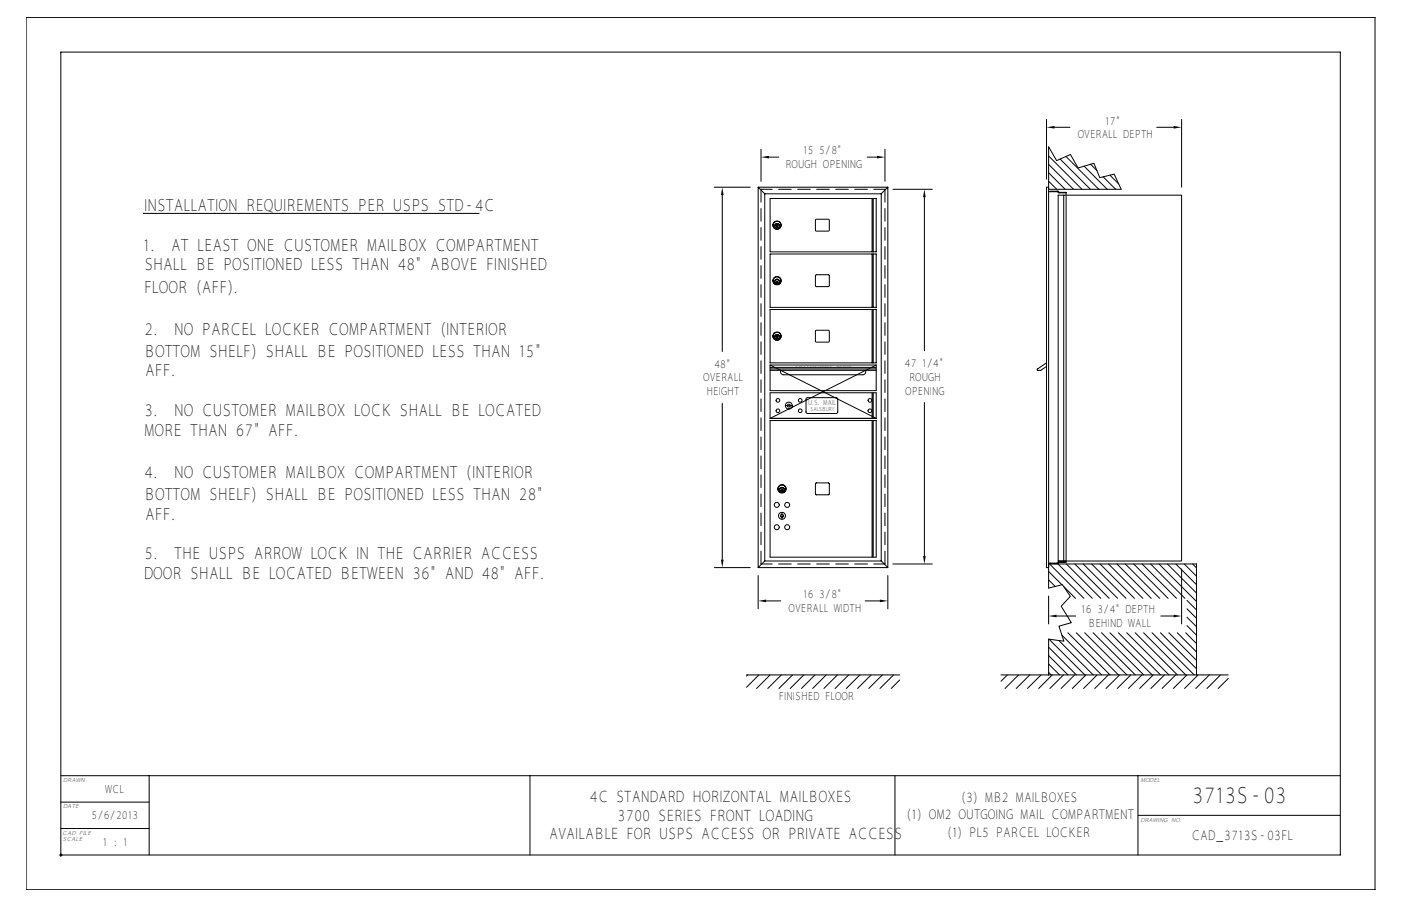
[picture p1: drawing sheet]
<svg xmlns="http://www.w3.org/2000/svg" width="432mm" height="279mm" viewBox="0 0 432 279" stroke-linecap="round" stroke-linejoin="round" font-family="sans-serif">
<g fill="none" stroke="#000" stroke-width=".31">
<path d="M8.1 5.4h415.7v269h-415.7zM322.5 36.8v18.5M325 39.3h4.8M356.5 39.3h5.2M364.2 36.8v20.9M220.2 57.7h11M233.7 57.7h39.9M233.7 57.7v117.3M233.7 57.7l2 2.1M234.6 46v9.9M234.6 58.4h.1M235.7 59.8v113.2h35.9"/>
<path d="M235.7 59.8h35.9M237 48.5h3M267.3 48.5h3M271.6 59.8v113.2M272.8 46v9.9M272.8 58.4h.1M273.6 57.7v117.3l-2-2M273.6 57.7l-2 2.1M275.2 58.4h12.2M323.2 57.7h-.7v117.3h.7M323.2 55.9l2.5 2.5M323.2 53.3l5.1 5.1"/>
<path d="M323.2 50.7l7.7 7.7M323.2 48.1l10.3 10.3M323.2 45.5l.3 .3M323.2 59.1l2.9-.1v.5h2.5M323.2 58.4h22.4l-2.2-4.7-4.4 1.1-1.8-4.4-4.9 1.4-2.4-4.2-4.2 1.9-2.5-4.2v136.1l4.3-1.1 2.4 3.6-2.8 3 3.1 5.1-3.8 1.1 1.5 4.6-4.7-.6v11M323.7 59.1v-.1h2.1v.1M326.4 59.5v-.2h2.1l.1 114M326.8 49.1l9.3 9.3M328.5 48.3l10.2 10.1M334.1 51.3l7.2 7.1M336.1 50.7l2 1.9M340 54.5l3.9 3.9"/>
<path d="M342.1 54l2.7 2.7M44.4 65.8h-.3h103.7M222.6 60.2v48.2M237.3 61.2h32.8v16.5h-32.8zM237.3 78.3h32.8v16.5h-32.8zM239.4 69.5l.2 .7zM251.4 67.7h4.1v3.5h-4.1zM268.8 61.2v16.5M268.8 78.3v16.5M269.1 61.2v16.5M269.1 78.3v16.5M284.9 60.8v47.4"/>
<path d="M326.1 60.2h38.1v112.8h-38.1zM327.9 60.2v112.8M237.3 95.4h32.8v16.5h-32.8zM239.4 86.6l.2 .7zM251.4 84.8h4.1v3.5h-4.1zM268.8 95.4v16.5M269.1 95.4v16.5M237.3 114.2h32.8M237.3 112.6v7.9h32.8v-7.9M237.3 112.6l32.8 16.4M237.3 113.8h32.8M237.3 113.3h32.8"/>
<path d="M237.3 112.6h32.8M239.4 103.7l.2 .8zM240.7 114.2a.95 .95 0 0 0 .8 1.4h24.4a.95 .95 0 0 0 .9-1.4M251.4 101.9h4.1v3.5h-4.1zM270.1 112.6l-32.8 16.4M322.5 111.9l-2.8 2.2 1.1 .1 1.7-1.2M222.6 124.4v48.2M237.3 129v-7.9h32.8v7.9M237.3 129.7h32.8v42.1h-32.8zM237.3 129h32.8M242 125.1h2.2M248.6 122.8l9.3-.1 .3 .4v4.1l-.5 .3h-9l-.3-.5z"/>
<path d="M268.8 121.1v7.9M268.8 129.7v42.1M269.1 121.1v7.9M269.1 129.7v42.1M284.9 124.1v47.4M240.9 150.8l.2 .7zM241 158v2.1M251.4 149h4.1v3.5h-4.1zM220.2 175h11M233.7 177.5v10.3M234.6 173.9h.1M235.7 173l-2 2h39.9"/>
<path d="M272.8 173.9h.1M273.6 177.5v10.3M275.2 173.9h12.2M323.2 173.7h2.6v.1M323.2 173.9h45.6v34.2M323.2 178.8l2 2.1M323.2 176.2l4.1 4.1M323.5 173.9l10.6 10.6M325.8 173.7v.1M326.1 173.9l10.6 10.6M326.1 173h2.5M326.4 173.3v.2h2.1v-.2"/>
<path d="M328.6 173.3h-2.5v.5h-2.4v-.1M328.7 173.9l10.6 10.6M331.3 173.9l10.6 10.6M333.9 173.9l10.6 10.6M336.5 173.9l10.6 10.6M339 173.9l10.6 10.6M341.6 173.9l10.6 10.6M344.2 173.9l10.6 10.6M346.8 173.9l10.6 10.6M349.4 173.9l10.6 10.6M352 173.9l10.6 10.6M354.6 173.9l10.6 10.6"/>
<path d="M357.2 173.9l11.6 11.6M359.8 173.9l9 9M362.4 173.9l6.4 6.4M364.2 175.5v16.9M365 173.9l3.8 3.8M367.6 173.9l1.2 1.2M236.1 185.3h4.5M266.7 185.3h4.5M323.2 183.8v8.6M323.2 199.6l8.6 8.5M323.3 197.1l11.1 11M325.6 190h6"/>
<path d="M326.3 197.5l10.6 10.6M327.3 195.9l12.2 12.2M327.9 180.9l3.6 3.6M329.1 195.1l13 13M331.7 195.1l13 13M334.3 195.1l13 13M336.9 195.1l13 13M339.5 195.1l13 13M342.1 195.1l13 13M344.7 195.1l13 13M347.3 195.1l13 13M349.9 195.1l13 13"/>
<path d="M352.5 195.1l13 13M355.1 195.1l13 13M357.7 195.1l11.1 11.1M357.8 190h3.9M360.3 195.1l8.5 8.5M362.8 195.1l6 6M365.4 195.1l3.4 3.4M365.8 192.9l3 3M365.8 190.3l3 3M365.8 187.7l3 3M365.8 185.2l3 2.9M230.1 208.1h47.2"/>
<path d="M230.4 208.1l-.3 .4M233.9 208.1l-3.8 3.8M237.4 208.1l-4.2 4.2M240.8 208.1l-4.2 4.2M244.3 208.1l-4.2 4.2M247.7 208.1l-4.2 4.2M251.2 208.1l-4.2 4.2M254.6 208.1l-4.1 4.2M258.1 208.1l-4.2 4.2M261.6 208.1l-4.2 4.2M265 208.1l-4.2 4.2M268.5 208.1l-4.2 4.2"/>
<path d="M271.9 208.1l-4.1 4.2M275.4 208.1l-4.2 4.2M277.3 209.7l-2.6 2.6M308.5 208.1h70M310.5 208.1l-2 2M313.9 208.1l-4.1 4.2M317.4 208.1l-4.2 4.2M320.9 208.1l-4.2 4.2M323.2 207.4l.8 .7M323.2 204.8l3.4 3.3M323.2 202.2l6 5.9M324.3 208.1l-4.2 4.2"/>
<path d="M327.8 208.1l-4.2 4.2M331.2 208.1l-4.2 4.2M334.7 208.1l-4.2 4.2M338.1 208.1l-4.1 4.2M341.6 208.1l-4.2 4.2M345.1 208.1l-4.2 4.2M348.5 208.1l-4.2 4.2M352 208.1l-4.2 4.2M355.4 208.1l-4.1 4.2M358.9 208.1l-4.2 4.2M362.4 208.1l-4.2 4.2M365.8 208.1l-4.2 4.2"/>
<path d="M369.3 208.1l-4.2 4.2M372.7 208.1l-4.2 4.2M376.2 208.1l-4.2 4.2M378.5 209.2l-3 3.1M18.8 239.2h144.5M46 239.2v24.5M163.3 239.2h112.5v24.5M163.3 239.2v24.5M275.8 239.2h137.3M350.7 239.2v24.5M18.8 255.5h27.2M18.8 247.4h27.2"/>
<path d="M53.8 243.6l1-.6 .9-.2h55.3a2.68 2.68 0 0 1 2.6 2.7v6.3a2.68 2.68 0 0 1-2.6 2.7h-55.3a2.68 2.68 0 0 1-2.7-2.7v-6.7zM54.1 243.9l.9-.6 .7-.1h55.3a2.3 2.3 0 0 1 2.3 2.3v6.3a2.3 2.3 0 0 1-2.3 2.3h-55.3a2.3 2.3 0 0 1-2.3-2.3v-6.7zM54.3 244.2l1.4-.6h55.3a1.91 1.91 0 0 1 1.9 1.9v6.3a1.91 1.91 0 0 1-1.9 1.9h-55.3a1.91 1.91 0 0 1-1.9-1.9v-6.3zM55 244.8l.7-.3h55.3l.6 .3 .3 .7v6.3l-.3 .7-.6 .3h-55.3l-.7-.3-.3-.7v-6.3zM55.1 249.8h1.2M55.1 249.4h5.9M55.1 246h56.5M55.1 245.6h56.5M55.1 251.7h56.5M55.1 251.4h56.5M55.1 246.4h1.7M55.1 246.8h1.4"/>
<path d="M55.1 247.2h1.3M55.1 247.5h1.2M55.1 247.9h1.2M55.1 248.3h1.2M55.1 248.7h1.4M55.1 249.1h1.6M55.1 250.2h1.3M55.1 250.6h1.4M55.1 251h1.8M55.1 245.2h56.4M55.1 252.1h56.4M55.6 244.9h55.5"/>
<path d="M55.6 252.4h55.5M55.7 244.9l-.4 .2-.2 .4v6.3l.2 .4 .4 .2M56.3 249.4a1.48 1.48 0 0 0 1.4 1.9M56.5 249.4l.2 1.1 .7 .5h3.9a1.52 1.52 0 0 0 1.2-1.4 1.52 1.52 0 0 0-1.2-1.5h-2.9l-.3-.3 .3-.3h2.3l.3 .4h1.5l-.1-1-.5-.5-4.2-.1a1.52 1.52 0 0 0-1.2 1.5 1.52 1.52 0 0 0 1.2 1.5h3l.3 .3-.3 .3h-2.3l-.3-.5M57.7 246.1a1.73 1.73 0 0 0-1.4 1.7 1.73 1.73 0 0 0 1.4 1.7M58.2 249.8h2.6M58.3 247.8h2.4M61.3 246.1a1.54 1.54 0 0 1 1.4 2h-.6l.4 .5 .2 1.1 1.9-3.5M62.2 246.4h2.3M62.3 248.3h1.2M62.5 246.8h1.8M62.6 248.7h.7"/>
<path d="M62.7 247.2h1.4M62.7 249.1h.4M62.7 247.5h1.2M62.7 247.9h1M64.2 251.1l.4-.9h2.7l.5 .9M64.2 251h3.5M64.4 250.6h3.1M64.8 246.3h2.4l2.5 4.7h-1.7l-.7-1.1h-2.7l-.6 1.1h-1.8zM66 247.3l.7 1.4h-1.5zM66 247.7l.3 .6h-.6zM67.3 246.2l2.4 4.4v-4.3M67.5 246.4h2.2"/>
<path d="M67.7 246.8h2M67.9 247.2h1.8M68.1 247.5h1.6M68.3 247.9h1.4M68.5 248.3h1.2M68.7 248.7h1M68.9 249.1h.8M69.1 249.4h.6M69.3 249.8h.4M69.9 246.3h1.5v3.6h3.9v1.1h-5.4zM71.6 246.8h3.9M71.6 247.2h3.7"/>
<path d="M71.6 247.5h3.7M71.6 247.9h3.7M71.6 248.3h3.7M71.6 248.7h3.8M75.5 251v-.4l.5 .5 .7 .2M75.8 246.4h-4.2v3h3.7M75.8 246.6l.9-.3h3.9l.7 .6 .2 1h-1.6l-.3-.4h-2.3l-.3 .3 .3 .3h3a1.52 1.52 0 0 1 1.2 1.5 1.52 1.52 0 0 1-1.2 1.4l-4.2-.1-.5-.4-.1-1.1h1.5l.3 .5h2.3l.3-.3-.3-.3h-2.9a1.56 1.56 0 0 1-.9-2.7zM76.7 246.1a1.75 1.75 0 0 0-1.5 1.2 1.75 1.75 0 0 0 .5 1.8h-4.1M77.2 249.8h2.6M77.4 249.4h2.2M77.5 247.5h2.1M77.5 247.9h2.1"/>
<path d="M80.3 246.1a1.54 1.54 0 0 1 1.4 2h-.7a1.77 1.77 0 0 1 .7 1.8 1.77 1.77 0 0 1-1.4 1.4M81.1 251h1.1M81.2 246.4h1M81.3 248.3h.9M81.5 250.6h.7M81.5 246.8h.7M81.5 248.7h.7M81.6 250.2h.6M81.6 247.2h.6M81.7 249.1h.5M81.7 249.8h.5M81.7 249.4h.5"/>
<path d="M81.7 247.5h.5M81.7 247.9h.5M82.2 246.3v4.7M84 247.4h2.6l.3 .4-.3 .3h-2.6zM84 249.2h2.6l.3 .4-.3 .3h-2.6zM84.2 247.6l2.5 .1-2.5 .2zM84.2 249.4l2.5 .2-2.5 .1zM87.1 246.1a1.62 1.62 0 0 1 1.3 2.4 1.69 1.69 0 0 1-1.2 2.8M87.1 246.3a1.44 1.44 0 0 1 1 2.3 1.49 1.49 0 0 1-.9 2.4h-4.8v-4.7h4.8M88 246.4h1.2M88.1 251h1.7M88.3 246.8h.9"/>
<path d="M88.4 250.6h1M88.5 248.3h.7M88.5 248.7h.7M88.5 247.2h.7M88.5 247.9h.7M88.5 247.5h.7M88.6 250.2h.7M88.6 249.1h.6M88.6 249.8h.6M88.6 249.4h.6M89.2 246.3v3.6a1.4 1.4 0 0 0 1.4 1.4M89.4 246.3h1.6v3.3l.3 .3 3-.1 .1-3.5h1.5l-.1 4.2-.5 .4-.6 .1-4.7-.1-.4-.4-.2-.6z"/>
<path d="M91.2 246.3l.1 3.4h2.9v-3.4M91.2 249.4h3M91.2 246.4h3M91.2 246.8h3M91.2 247.2h3M91.2 247.5h3M91.2 247.9h3M91.2 248.3h3M91.2 248.7h3M91.2 249.1h3M95.6 251h1.2M95.9 250.6h.9"/>
<path d="M96.1 250.2h.7M96.1 246.3v3.6a1.4 1.4 0 0 1-1.4 1.4M96.1 249.8h.7M96.1 249.4h.7M96.1 246.4h.7M96.1 246.8h.7M96.1 247.2h.7M96.1 247.5h.7M96.1 247.9h.7M96.1 248.3h.7M96.1 248.7h.7M96.1 249.1h.7"/>
<path d="M96.8 246.3v4.7M98.6 247.4h2.7l.2 1.1-.3 .2h-2.6zM98.8 247.6h2.4l.1 .8-2.5 .1zM98.8 247.9h2.5M98.8 248.3h2.5M98.8 250.2h2.5M98.8 250.6h2.5M98.8 251h2.5M101.3 250.2l-2.5-.1v.9M101.3 250.2v.8M101.8 246.1a1.4 1.4 0 0 1 1.4 1.4v1.1l1.6 .1M102.9 246.4l2.7 3.2v1.4"/>
<path d="M103 248.6v.2a.48 .48 0 0 0-.3 .5 .48 .48 0 0 0 .3 .4v1.3h-1.5v-.9l-.3-.2h-2.6v1.1h-1.6v-4.7h4.8l.9 .3a2.15 2.15 0 0 1 .3 2M103 246.3h2l1.6 1.8 1.6-1.8h2l-2.8 3.2v1.5h-1.6v-1.5zM103.1 249.4h2.4M103.1 249.1h2.1M103.2 247.2h.3M103.2 249.8h2.4M103.2 248.6l-.2 .7 .2 1.7M103.2 247.5h.6M103.2 247.9h1M103.2 248.3h1.3M103.2 250.2h2.4M103.2 250.6h2.4"/>
<path d="M103.2 251h2.4M105.2 246.1l1.4 1.6 1.4-1.6M105.4 246.4h2.4M105.8 246.8h1.7M106.1 247.2h1M106.4 247.5h.4M107.6 249.8h4M107.6 250.2h4M107.6 250.6h4M107.6 251h4M107.7 249.4h3.9M108 249.1h3.6"/>
<path d="M108.4 248.7h3.2M108.7 248.3h2.9M109 247.9h2.6M109.4 247.5h2.2M109.7 247.2h1.9M110 246.8h1.6M111 244.9l.4 .2 .2 .4v6.3l-.2 .4-.4 .2M111.6 246.4h-1.2l-2.8 3.2v1.4M350.7 251.4h62.4M18.3 263.7h394.8v-247.6h-394.3v248.1"/>
<circle cx="239.5" cy="69.4" r="1.28"/>
<circle cx="239.5" cy="69.7" r=".76"/>
<circle cx="239.5" cy="69.7" r=".7"/>
<circle cx="239.5" cy="69.4" r="1.19"/>
<circle cx="239.5" cy="69.7" r=".73"/>
<circle cx="239.5" cy="86.6" r="1.28"/>
<circle cx="239.5" cy="86.9" r=".7"/>
<circle cx="239.5" cy="86.9" r=".73"/>
<circle cx="239.5" cy="86.9" r=".76"/>
<circle cx="239.5" cy="86.6" r="1.19"/>
<circle cx="239.5" cy="104" r=".7"/>
<circle cx="239.5" cy="103.7" r="1.28"/>
<circle cx="239.5" cy="104" r=".73"/>
<circle cx="239.5" cy="104" r=".76"/>
<circle cx="239.5" cy="103.7" r="1.19"/>
<circle cx="239.8" cy="126.7" r=".56"/>
<circle cx="239.8" cy="123.5" r=".56"/>
<circle cx="243.1" cy="125.1" r=".46"/>
<circle cx="243.1" cy="125.1" r="1.07"/>
<circle cx="246.6" cy="123.5" r=".56"/>
<circle cx="246.6" cy="126.7" r=".56"/>
<circle cx="268.1" cy="126.7" r=".56"/>
<circle cx="268.1" cy="123.5" r=".56"/>
<circle cx="239.4" cy="155.7" r=".76"/>
<circle cx="241" cy="159.1" r=".46"/>
<circle cx="241" cy="150.8" r="1.19"/>
<circle cx="241" cy="151" r=".76"/>
<circle cx="241" cy="159.1" r="1.07"/>
<circle cx="241" cy="151" r=".7"/>
<circle cx="241" cy="150.8" r="1.28"/>
<circle cx="241" cy="151" r=".73"/>
<circle cx="242.6" cy="155.7" r=".76"/>
<circle cx="239.4" cy="162.6" r=".76"/>
<circle cx="242.6" cy="162.6" r=".76"/>
</g>
<path d="M322.5 39.3l2.5-.5v.9zM361.7 38.8l2.5 .5-2.5 .4zM234.6 48.5l2.4-.4v.8zM270.3 48.1l2.5 .4-2.5 .4zM222.6 57.7l.4 2.5h-.8zM284.9 58.4l.4 2.4h-.8zM222.2 172.6h.8l-.4 2.4zM284.5 171.5h.8l-.4 2.4zM233.7 185.3l2.4-.4v.8zM271.2 184.9l2.4 .4-2.4 .4zM323.2 190l2.4-.4v.8zM361.7 189.6l2.5 .4-2.5 .4z" fill="#000"/>
<path d="M234.6 173.9v-115.5M272.8 173.9v-115.5" fill="none" stroke="#000" stroke-width=".31" stroke-dasharray="3.9 2" stroke-dashoffset="-.1"/>
<path d="M234.6 58.4h38.2M234.6 173.9h38.2" fill="none" stroke="#000" stroke-width=".31" stroke-dasharray="3.9 2" stroke-dashoffset=".5"/>
<path d="M47 240.8h114.4v21.7h-114.4z" fill-rule="evenodd" fill="#fff"/>
<text font-size="6.9" x="367.4" y="247.8">3713S-03</text>
<g font-size="5.2">
<text x="44.4" y="65.1">INSTALLATION REQUIREMENTS PER USPS STD-4C</text>
<text x="44.1" y="77.3">1.</text>
<text x="52.8" y="77.3">AT LEAST ONE CUSTOMER MAILBOX COMPARTMENT</text>
<text x="44.5" y="83.4">SHALL BE POSITIONED LESS THAN 48&quot; ABOVE FINISHED</text>
<text x="44.4" y="90.2">FLOOR (AFF).</text>
<text x="44.5" y="103.2">2.</text>
<text x="53.7" y="103.2">NO PARCEL LOCKER COMPARTMENT (INTERIOR</text>
<text x="44.4" y="110">BOTTOM SHELF) SHALL BE POSITIONED LESS THAN 15&quot;</text>
<text x="44.8" y="116.1">AFF.</text>
<text x="44.5" y="128.3">3.</text>
<text x="53.7" y="128.3">NO CUSTOMER MAILBOX LOCK SHALL BE LOCATED</text>
<text x="44.4" y="134.4">MORE THAN 67&quot; AFF.</text>
<text x="44.5" y="147.4">4.</text>
<text x="53.7" y="147.4">NO CUSTOMER MAILBOX COMPARTMENT (INTERIOR</text>
<text x="44.4" y="154.2">BOTTOM SHELF) SHALL BE POSITIONED LESS THAN 28&quot;</text>
<text x="44.8" y="160.3">AFF.</text>
<text x="44.5" y="172.5">5.</text>
<text x="53.7" y="172.5">THE USPS ARROW LOCK IN THE CARRIER ACCESS</text>
<text x="44.4" y="178.6">DOOR SHALL BE LOCATED BETWEEN 36&quot; AND 48&quot; AFF.</text>
</g>
<g font-size="4.8">
<text x="181.8" y="247.5">4C STANDARD HORIZONTAL MAILBOXES</text>
<text x="190.4" y="253.2">3700 SERIES FRONT LOADING</text>
<text x="169.2" y="258.9">AVAILABLE FOR USPS ACCESS OR PRIVATE ACCESS</text>
</g>
<g font-size="4.1">
<text x="296.3" y="247.3">(3) MB2 MAILBOXES</text>
<text x="279.4" y="252.7">(1) OM2 OUTGOING MAIL COMPARTMENT</text>
<text x="291.9" y="258.2">(1) PL5 PARCEL LOCKER</text>
<text x="367.2" y="259">CAD_3713S-03FL</text>
</g>
<g font-size="3.5">
<text x="340.6" y="38.4">17&quot;</text>
<text x="247.5" y="47.6">15 5/8&quot;</text>
<text x="332.2" y="42.5">OVERALL DEPTH</text>
<text x="242.1" y="52">ROUGH OPENING</text>
<text x="220.2" y="113.5">48&quot;</text>
<text x="278.9" y="113.3">47 1/4&quot;</text>
<text x="216.8" y="117.6">OVERALL</text>
<text x="280.2" y="117.6">ROUGH</text>
<text x="217.8" y="121.7">HEIGHT</text>
<text x="279" y="121.7">OPENING</text>
<text x="247.5" y="184.5">16 3/8&quot;</text>
<text x="243" y="188.8">OVERALL WIDTH</text>
<text x="333.3" y="189.2">16 3/4&quot; DEPTH</text>
<text x="335.4" y="193.5">BEHIND WALL</text>
<text x="240.1" y="216">FINISHED FLOOR</text>
<text x="32.4" y="244.5">WCL</text>
<text x="28.2" y="252.6">5/6/2013</text>
<text x="31.7" y="260.8">1 : 1</text>
</g>
<text font-size="2.2" x="249" y="124.9">U.S. MAIL</text>
<g font-size="1.8">
<text x="19.5" y="241.2">DRAWN</text>
<text x="351.5" y="241.2">MODEL</text>
<text x="19.5" y="249.3">DATE</text>
<text x="19.2" y="257.5">CAD FILE</text>
<text x="351.5" y="253.4">DRAWING NO.</text>
<text x="19.3" y="259.5">SCALE</text>
</g>
<text font-size="1.7" x="249.8" y="126.9">SALSBURY</text>
<g font-size=".5">
<text x="245.2" y="113.1">OUTGOING</text>
<text x="257.8" y="113.1">MAIL</text>
</g>
</svg>
